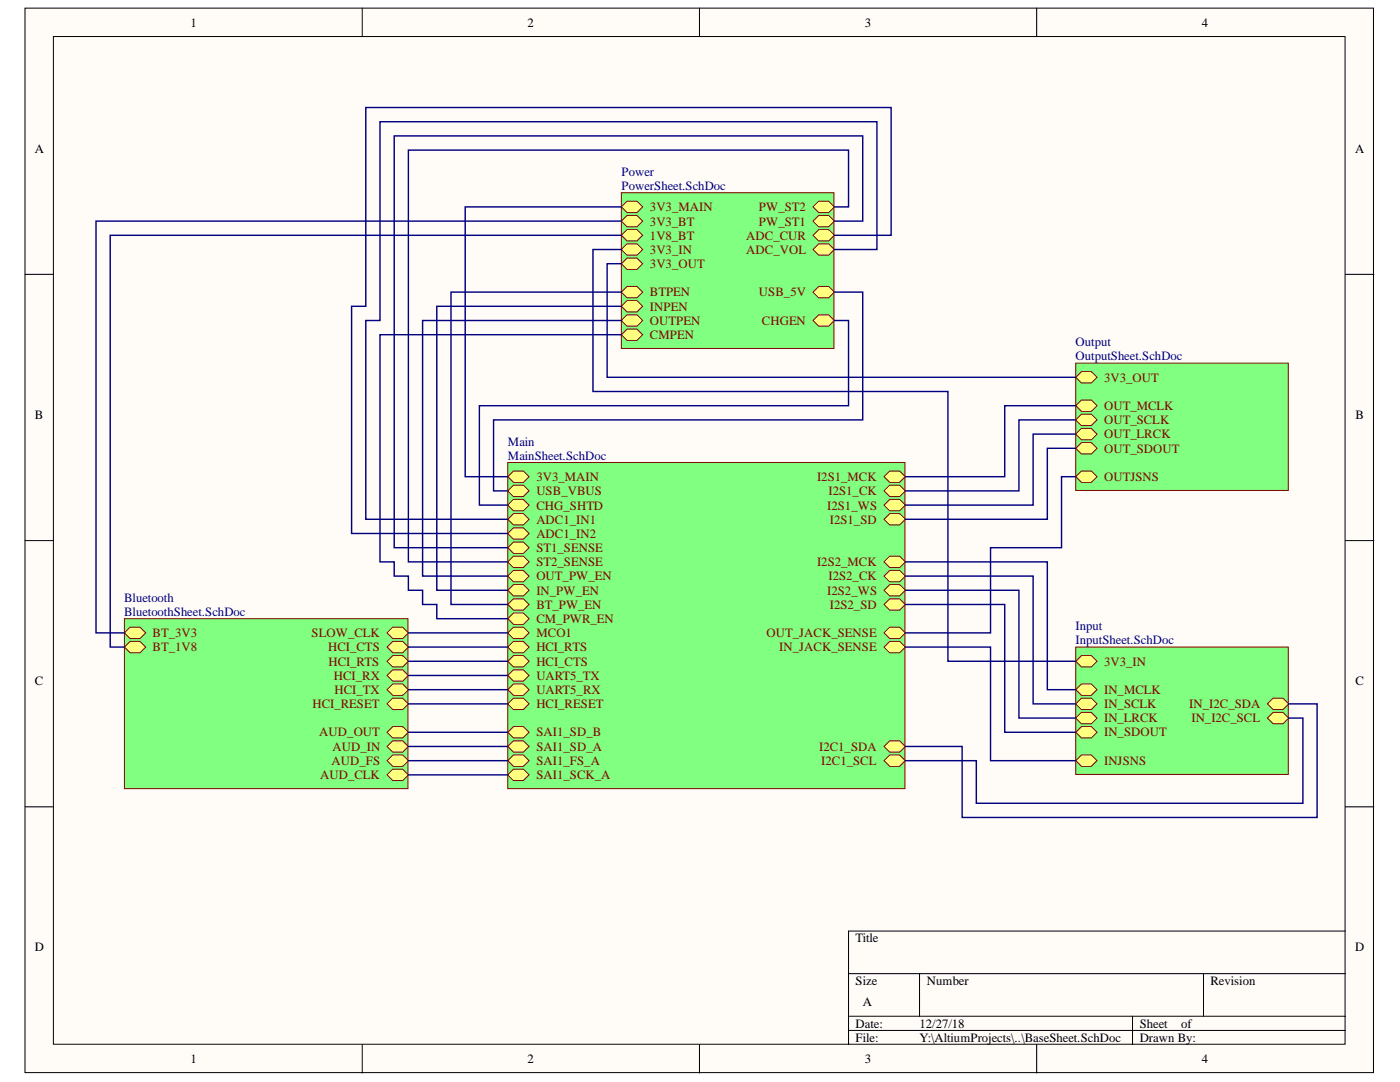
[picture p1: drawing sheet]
<svg xmlns="http://www.w3.org/2000/svg" width="279mm" height="216mm" viewBox="0 0 279 216" stroke-linecap="round" stroke-linejoin="round" font-family="sans-serif">
<g fill="#fffcf8" stroke="#000" stroke-width=".2">
<path d="M5 1.6h269.1v212.4h-269.1z"/>
<path d="M10.7 7.3h257.7v201.1h-257.7z"/>
</g>
<g fill="none" stroke="#000" stroke-width=".2">
<path d="M72.3 1.6v5.7M139.6 1.6v5.7M206.9 1.6v5.7M5 54.7h5.7M268.5 54.7h5.7M5 107.9h5.7M268.5 107.9h5.7M5 161h5.7M268.5 161h5.7M169.3 194.3h99.2M183.5 194.3v8.5M240.2 194.3v8.5"/>
<path d="M268.5 185.8h-99.2v22.6M72.3 208.4v5.7M139.6 208.4v5.7M169.3 202.8h99.2M169.3 205.6h99.2M206.9 208.4v5.7M226 202.8v5.6"/>
</g>
<path d="M124 38.5h42.4v31h-42.4z" fill="#80ff80" stroke="#800000" stroke-width=".2"/>
<path d="M124 41.3l1.1-1.1h2l1.2 1.1-1.2 1.1h-2z" fill-rule="evenodd" fill="#ffff80"/>
<path d="M124 41.3l1.1-1.1h2l1.2 1.1-1.2 1.1h-2z" fill="none" stroke="#800000" stroke-width=".2"/>
<path d="M124 44.1l1.1-1.1h2l1.2 1.1-1.2 1.2h-2z" fill-rule="evenodd" fill="#ffff80"/>
<path d="M124 44.1l1.1-1.1h2l1.2 1.1-1.2 1.2h-2z" fill="none" stroke="#800000" stroke-width=".2"/>
<path d="M124 47l1.1-1.2h2l1.2 1.2-1.2 1.1h-2z" fill-rule="evenodd" fill="#ffff80"/>
<path d="M124 47l1.1-1.2h2l1.2 1.2-1.2 1.1h-2z" fill="none" stroke="#800000" stroke-width=".2"/>
<path d="M124 49.8l1.1-1.1h2l1.2 1.1-1.2 1.1h-2z" fill-rule="evenodd" fill="#ffff80"/>
<path d="M124 49.8l1.1-1.1h2l1.2 1.1-1.2 1.1h-2z" fill="none" stroke="#800000" stroke-width=".2"/>
<path d="M124 52.6l1.1-1.1h2l1.2 1.1-1.2 1.2h-2z" fill-rule="evenodd" fill="#ffff80"/>
<path d="M124 52.6l1.1-1.1h2l1.2 1.1-1.2 1.2h-2z" fill="none" stroke="#800000" stroke-width=".2"/>
<path d="M124 58.3l1.1-1.1h2l1.2 1.1-1.2 1.1h-2z" fill-rule="evenodd" fill="#ffff80"/>
<path d="M124 58.3l1.1-1.1h2l1.2 1.1-1.2 1.1h-2z" fill="none" stroke="#800000" stroke-width=".2"/>
<path d="M124 61.1l1.1-1.1h2l1.2 1.1-1.2 1.2h-2z" fill-rule="evenodd" fill="#ffff80"/>
<path d="M124 61.1l1.1-1.1h2l1.2 1.1-1.2 1.2h-2z" fill="none" stroke="#800000" stroke-width=".2"/>
<path d="M124 64l1.1-1.2h2l1.2 1.2-1.2 1.1h-2z" fill-rule="evenodd" fill="#ffff80"/>
<path d="M124 64l1.1-1.2h2l1.2 1.2-1.2 1.1h-2z" fill="none" stroke="#800000" stroke-width=".2"/>
<path d="M162.3 41.3l1.1-1.1h2l1.1 1.1-1.1 1.1h-2z" fill-rule="evenodd" fill="#ffff80"/>
<path d="M162.3 41.3l1.1-1.1h2l1.1 1.1-1.1 1.1h-2z" fill="none" stroke="#800000" stroke-width=".2"/>
<path d="M162.3 44.1l1.1-1.1h2l1.1 1.1-1.1 1.2h-2z" fill-rule="evenodd" fill="#ffff80"/>
<path d="M162.3 44.1l1.1-1.1h2l1.1 1.1-1.1 1.2h-2z" fill="none" stroke="#800000" stroke-width=".2"/>
<path d="M162.3 47l1.1-1.2h2l1.1 1.2-1.1 1.1h-2z" fill-rule="evenodd" fill="#ffff80"/>
<path d="M162.3 47l1.1-1.2h2l1.1 1.2-1.1 1.1h-2z" fill="none" stroke="#800000" stroke-width=".2"/>
<path d="M162.3 49.8l1.1-1.1h2l1.1 1.1-1.1 1.1h-2z" fill-rule="evenodd" fill="#ffff80"/>
<path d="M162.3 49.8l1.1-1.1h2l1.1 1.1-1.1 1.1h-2z" fill="none" stroke="#800000" stroke-width=".2"/>
<path d="M162.3 64l1.1-1.2h2l1.1 1.2-1.1 1.1h-2z" fill-rule="evenodd" fill="#ffff80"/>
<path d="M162.3 64l1.1-1.2h2l1.1 1.2-1.1 1.1h-2z" fill="none" stroke="#800000" stroke-width=".2"/>
<path d="M162.3 58.3l1.1-1.1h2l1.1 1.1-1.1 1.1h-2z" fill-rule="evenodd" fill="#ffff80"/>
<path d="M162.3 58.3l1.1-1.1h2l1.1 1.1-1.1 1.1h-2z" fill="none" stroke="#800000" stroke-width=".2"/>
<path d="M124 66.8l1.1-1.1h2l1.2 1.1-1.2 1.1h-2z" fill-rule="evenodd" fill="#ffff80"/>
<path d="M124 66.8l1.1-1.1h2l1.2 1.1-1.2 1.1h-2z" fill="none" stroke="#800000" stroke-width=".2"/>
<path d="M101.3 92.3h79.3v65.1h-79.3z" fill="#80ff80" stroke="#800000" stroke-width=".2"/>
<path d="M101.3 95.1l1.2-1.1h2l1.1 1.1-1.1 1.2h-2z" fill-rule="evenodd" fill="#ffff80"/>
<path d="M101.3 95.1l1.2-1.1h2l1.1 1.1-1.1 1.2h-2z" fill="none" stroke="#800000" stroke-width=".2"/>
<path d="M101.3 98l1.2-1.2h2l1.1 1.2-1.1 1.1h-2z" fill-rule="evenodd" fill="#ffff80"/>
<path d="M101.3 98l1.2-1.2h2l1.1 1.2-1.1 1.1h-2z" fill="none" stroke="#800000" stroke-width=".2"/>
<path d="M101.3 126.3l1.2-1.1h2l1.1 1.1-1.1 1.1h-2z" fill-rule="evenodd" fill="#ffff80"/>
<path d="M101.3 126.3l1.2-1.1h2l1.1 1.1-1.1 1.1h-2z" fill="none" stroke="#800000" stroke-width=".2"/>
<path d="M101.3 129.1l1.2-1.1h2l1.1 1.1-1.1 1.1h-2z" fill-rule="evenodd" fill="#ffff80"/>
<path d="M101.3 129.1l1.2-1.1h2l1.1 1.1-1.1 1.1h-2z" fill="none" stroke="#800000" stroke-width=".2"/>
<path d="M101.3 131.9l1.2-1.1h2l1.1 1.1-1.1 1.2h-2z" fill-rule="evenodd" fill="#ffff80"/>
<path d="M101.3 131.9l1.2-1.1h2l1.1 1.1-1.1 1.2h-2z" fill="none" stroke="#800000" stroke-width=".2"/>
<path d="M101.3 140.4l1.2-1.1h2l1.1 1.1-1.1 1.2h-2z" fill-rule="evenodd" fill="#ffff80"/>
<path d="M101.3 140.4l1.2-1.1h2l1.1 1.1-1.1 1.2h-2z" fill="none" stroke="#800000" stroke-width=".2"/>
<path d="M101.3 146.1l1.2-1.1h2l1.1 1.1-1.1 1.1h-2z" fill-rule="evenodd" fill="#ffff80"/>
<path d="M101.3 146.1l1.2-1.1h2l1.1 1.1-1.1 1.1h-2z" fill="none" stroke="#800000" stroke-width=".2"/>
<path d="M101.3 148.9l1.2-1.1h2l1.1 1.1-1.1 1.2h-2z" fill-rule="evenodd" fill="#ffff80"/>
<path d="M101.3 148.9l1.2-1.1h2l1.1 1.1-1.1 1.2h-2z" fill="none" stroke="#800000" stroke-width=".2"/>
<path d="M101.3 151.8l1.2-1.2h2l1.1 1.2-1.1 1.1h-2z" fill-rule="evenodd" fill="#ffff80"/>
<path d="M101.3 151.8l1.2-1.2h2l1.1 1.2-1.1 1.1h-2z" fill="none" stroke="#800000" stroke-width=".2"/>
<path d="M101.3 154.6l1.2-1.1h2l1.1 1.1-1.1 1.1h-2z" fill-rule="evenodd" fill="#ffff80"/>
<path d="M101.3 154.6l1.2-1.1h2l1.1 1.1-1.1 1.1h-2z" fill="none" stroke="#800000" stroke-width=".2"/>
<path d="M176.4 148.9l1.2-1.1h1.9l1.2 1.1-1.2 1.2h-1.9z" fill-rule="evenodd" fill="#ffff80"/>
<path d="M176.4 148.9l1.2-1.1h1.9l1.2 1.1-1.2 1.2h-1.9z" fill="none" stroke="#800000" stroke-width=".2"/>
<path d="M176.4 151.8l1.2-1.2h1.9l1.2 1.2-1.2 1.1h-1.9z" fill-rule="evenodd" fill="#ffff80"/>
<path d="M176.4 151.8l1.2-1.2h1.9l1.2 1.2-1.2 1.1h-1.9z" fill="none" stroke="#800000" stroke-width=".2"/>
<path d="M176.4 95.1l1.2-1.1h1.9l1.2 1.1-1.2 1.2h-1.9z" fill-rule="evenodd" fill="#ffff80"/>
<path d="M176.4 95.1l1.2-1.1h1.9l1.2 1.1-1.2 1.2h-1.9z" fill="none" stroke="#800000" stroke-width=".2"/>
<path d="M176.4 98l1.2-1.2h1.9l1.2 1.2-1.2 1.1h-1.9z" fill-rule="evenodd" fill="#ffff80"/>
<path d="M176.4 98l1.2-1.2h1.9l1.2 1.2-1.2 1.1h-1.9z" fill="none" stroke="#800000" stroke-width=".2"/>
<path d="M176.4 100.8l1.2-1.1h1.9l1.2 1.1-1.2 1.1h-1.9z" fill-rule="evenodd" fill="#ffff80"/>
<path d="M176.4 100.8l1.2-1.1h1.9l1.2 1.1-1.2 1.1h-1.9z" fill="none" stroke="#800000" stroke-width=".2"/>
<path d="M176.4 103.6l1.2-1.1h1.9l1.2 1.1-1.2 1.2h-1.9z" fill-rule="evenodd" fill="#ffff80"/>
<path d="M176.4 103.6l1.2-1.1h1.9l1.2 1.1-1.2 1.2h-1.9z" fill="none" stroke="#800000" stroke-width=".2"/>
<path d="M176.4 112.1l1.2-1.1h1.9l1.2 1.1-1.2 1.2h-1.9z" fill-rule="evenodd" fill="#ffff80"/>
<path d="M176.4 112.1l1.2-1.1h1.9l1.2 1.1-1.2 1.2h-1.9z" fill="none" stroke="#800000" stroke-width=".2"/>
<path d="M176.4 115l1.2-1.2h1.9l1.2 1.2-1.2 1.1h-1.9z" fill-rule="evenodd" fill="#ffff80"/>
<path d="M176.4 115l1.2-1.2h1.9l1.2 1.2-1.2 1.1h-1.9z" fill="none" stroke="#800000" stroke-width=".2"/>
<path d="M176.4 117.8l1.2-1.1h1.9l1.2 1.1-1.2 1.1h-1.9z" fill-rule="evenodd" fill="#ffff80"/>
<path d="M176.4 117.8l1.2-1.1h1.9l1.2 1.1-1.2 1.1h-1.9z" fill="none" stroke="#800000" stroke-width=".2"/>
<path d="M176.4 120.6l1.2-1.1h1.9l1.2 1.1-1.2 1.2h-1.9z" fill-rule="evenodd" fill="#ffff80"/>
<path d="M176.4 120.6l1.2-1.1h1.9l1.2 1.1-1.2 1.2h-1.9z" fill="none" stroke="#800000" stroke-width=".2"/>
<path d="M176.4 129.1l1.2-1.1h1.9l1.2 1.1-1.2 1.1h-1.9z" fill-rule="evenodd" fill="#ffff80"/>
<path d="M176.4 129.1l1.2-1.1h1.9l1.2 1.1-1.2 1.1h-1.9z" fill="none" stroke="#800000" stroke-width=".2"/>
<path d="M101.3 103.6l1.2-1.1h2l1.1 1.1-1.1 1.2h-2z" fill-rule="evenodd" fill="#ffff80"/>
<path d="M101.3 103.6l1.2-1.1h2l1.1 1.1-1.1 1.2h-2z" fill="none" stroke="#800000" stroke-width=".2"/>
<path d="M101.3 106.5l1.2-1.2h2l1.1 1.2-1.1 1.1h-2z" fill-rule="evenodd" fill="#ffff80"/>
<path d="M101.3 106.5l1.2-1.2h2l1.1 1.2-1.1 1.1h-2z" fill="none" stroke="#800000" stroke-width=".2"/>
<path d="M101.3 117.8l1.2-1.1h2l1.1 1.1-1.1 1.1h-2z" fill-rule="evenodd" fill="#ffff80"/>
<path d="M101.3 117.8l1.2-1.1h2l1.1 1.1-1.1 1.1h-2z" fill="none" stroke="#800000" stroke-width=".2"/>
<path d="M101.3 100.8l1.2-1.1h2l1.1 1.1-1.1 1.1h-2z" fill-rule="evenodd" fill="#ffff80"/>
<path d="M101.3 100.8l1.2-1.1h2l1.1 1.1-1.1 1.1h-2z" fill="none" stroke="#800000" stroke-width=".2"/>
<path d="M101.3 120.6l1.2-1.1h2l1.1 1.1-1.1 1.2h-2z" fill-rule="evenodd" fill="#ffff80"/>
<path d="M101.3 120.6l1.2-1.1h2l1.1 1.1-1.1 1.2h-2z" fill="none" stroke="#800000" stroke-width=".2"/>
<path d="M176.4 126.3l1.2-1.1h1.9l1.2 1.1-1.2 1.1h-1.9z" fill-rule="evenodd" fill="#ffff80"/>
<path d="M176.4 126.3l1.2-1.1h1.9l1.2 1.1-1.2 1.1h-1.9z" fill="none" stroke="#800000" stroke-width=".2"/>
<path d="M101.3 115l1.2-1.2h2l1.1 1.2-1.1 1.1h-2z" fill-rule="evenodd" fill="#ffff80"/>
<path d="M101.3 115l1.2-1.2h2l1.1 1.2-1.1 1.1h-2z" fill="none" stroke="#800000" stroke-width=".2"/>
<path d="M101.3 109.3l1.2-1.1h2l1.1 1.1-1.1 1.1h-2z" fill-rule="evenodd" fill="#ffff80"/>
<path d="M101.3 109.3l1.2-1.1h2l1.1 1.1-1.1 1.1h-2z" fill="none" stroke="#800000" stroke-width=".2"/>
<path d="M101.3 112.1l1.2-1.1h2l1.1 1.1-1.1 1.2h-2z" fill-rule="evenodd" fill="#ffff80"/>
<path d="M101.3 112.1l1.2-1.1h2l1.1 1.1-1.1 1.2h-2z" fill="none" stroke="#800000" stroke-width=".2"/>
<path d="M101.3 123.5l1.2-1.2h2l1.1 1.2-1.1 1.1h-2z" fill-rule="evenodd" fill="#ffff80"/>
<path d="M101.3 123.5l1.2-1.2h2l1.1 1.2-1.1 1.1h-2z" fill="none" stroke="#800000" stroke-width=".2"/>
<path d="M101.3 134.8l1.2-1.2h2l1.1 1.2-1.1 1.1h-2z" fill-rule="evenodd" fill="#ffff80"/>
<path d="M101.3 134.8l1.2-1.2h2l1.1 1.2-1.1 1.1h-2z" fill="none" stroke="#800000" stroke-width=".2"/>
<path d="M101.3 137.6l1.2-1.1h2l1.1 1.1-1.1 1.1h-2z" fill-rule="evenodd" fill="#ffff80"/>
<path d="M101.3 137.6l1.2-1.1h2l1.1 1.1-1.1 1.1h-2z" fill="none" stroke="#800000" stroke-width=".2"/>
<path d="M214.7 129.1h42.4v25.4h-42.4z" fill="#80ff80" stroke="#800000" stroke-width=".2"/>
<path d="M214.7 131.9l1.1-1.1h2l1.1 1.1-1.1 1.2h-2z" fill-rule="evenodd" fill="#ffff80"/>
<path d="M214.7 131.9l1.1-1.1h2l1.1 1.1-1.1 1.2h-2z" fill="none" stroke="#800000" stroke-width=".2"/>
<path d="M214.7 137.6l1.1-1.1h2l1.1 1.1-1.1 1.1h-2z" fill-rule="evenodd" fill="#ffff80"/>
<path d="M214.7 137.6l1.1-1.1h2l1.1 1.1-1.1 1.1h-2z" fill="none" stroke="#800000" stroke-width=".2"/>
<path d="M214.7 140.4l1.1-1.1h2l1.1 1.1-1.1 1.2h-2z" fill-rule="evenodd" fill="#ffff80"/>
<path d="M214.7 140.4l1.1-1.1h2l1.1 1.1-1.1 1.2h-2z" fill="none" stroke="#800000" stroke-width=".2"/>
<path d="M214.7 143.3l1.1-1.2h2l1.1 1.2-1.1 1.1h-2z" fill-rule="evenodd" fill="#ffff80"/>
<path d="M214.7 143.3l1.1-1.2h2l1.1 1.2-1.1 1.1h-2z" fill="none" stroke="#800000" stroke-width=".2"/>
<path d="M214.7 146.1l1.1-1.1h2l1.1 1.1-1.1 1.1h-2z" fill-rule="evenodd" fill="#ffff80"/>
<path d="M214.7 146.1l1.1-1.1h2l1.1 1.1-1.1 1.1h-2z" fill="none" stroke="#800000" stroke-width=".2"/>
<path d="M252.9 143.3l1.2-1.2h2l1.1 1.2-1.1 1.1h-2z" fill-rule="evenodd" fill="#ffff80"/>
<path d="M252.9 143.3l1.2-1.2h2l1.1 1.2-1.1 1.1h-2z" fill="none" stroke="#800000" stroke-width=".2"/>
<path d="M252.9 140.4l1.2-1.1h2l1.1 1.1-1.1 1.2h-2z" fill-rule="evenodd" fill="#ffff80"/>
<path d="M252.9 140.4l1.2-1.1h2l1.1 1.1-1.1 1.2h-2z" fill="none" stroke="#800000" stroke-width=".2"/>
<path d="M214.7 151.8l1.1-1.2h2l1.1 1.2-1.1 1.1h-2z" fill-rule="evenodd" fill="#ffff80"/>
<path d="M214.7 151.8l1.1-1.2h2l1.1 1.2-1.1 1.1h-2z" fill="none" stroke="#800000" stroke-width=".2"/>
<path d="M214.7 72.5h42.4v25.4h-42.4z" fill="#80ff80" stroke="#800000" stroke-width=".2"/>
<path d="M214.7 81l1.1-1.2h2l1.1 1.2-1.1 1.1h-2z" fill-rule="evenodd" fill="#ffff80"/>
<path d="M214.7 81l1.1-1.2h2l1.1 1.2-1.1 1.1h-2z" fill="none" stroke="#800000" stroke-width=".2"/>
<path d="M214.7 83.8l1.1-1.1h2l1.1 1.1-1.1 1.1h-2z" fill-rule="evenodd" fill="#ffff80"/>
<path d="M214.7 83.8l1.1-1.1h2l1.1 1.1-1.1 1.1h-2z" fill="none" stroke="#800000" stroke-width=".2"/>
<path d="M214.7 86.6l1.1-1.1h2l1.1 1.1-1.1 1.2h-2z" fill-rule="evenodd" fill="#ffff80"/>
<path d="M214.7 86.6l1.1-1.1h2l1.1 1.1-1.1 1.2h-2z" fill="none" stroke="#800000" stroke-width=".2"/>
<path d="M214.7 89.5l1.1-1.2h2l1.1 1.2-1.1 1.1h-2z" fill-rule="evenodd" fill="#ffff80"/>
<path d="M214.7 89.5l1.1-1.2h2l1.1 1.2-1.1 1.1h-2z" fill="none" stroke="#800000" stroke-width=".2"/>
<path d="M214.7 95.1l1.1-1.1h2l1.1 1.1-1.1 1.2h-2z" fill-rule="evenodd" fill="#ffff80"/>
<path d="M214.7 95.1l1.1-1.1h2l1.1 1.1-1.1 1.2h-2z" fill="none" stroke="#800000" stroke-width=".2"/>
<path d="M214.7 75.3l1.1-1.1h2l1.1 1.1-1.1 1.1h-2z" fill-rule="evenodd" fill="#ffff80"/>
<path d="M214.7 75.3l1.1-1.1h2l1.1 1.1-1.1 1.1h-2z" fill="none" stroke="#800000" stroke-width=".2"/>
<g fill="none" stroke="#000080" stroke-width=".28">
<path d="M124 41.3h-31.2v53.8h8.5M124 58.3h-34v62.3h11.3M166.5 58.3h5.7v25.5h-73.7v14.2h2.8M166.5 41.3h2.8v-11.3h-87.8v82.1h19.8M166.5 44.1h5.7v-17h-93.5v82.2h22.6M124 61.1h-36.8v56.7h14.1M124 64h-39.7v51h17M166.5 64h2.8v17h-73.6v19.8h5.6M214.7 89.5h-5.7v14.1h-28.3M214.7 86.6h-8.5v14.2h-25.5M214.7 83.8h-11.4v14.2h-22.6M214.7 81h-14.2v14.1h-19.8"/>
<path d="M214.7 95.1h-2.8v14.2h-14.2v17h-17M180.7 112.1h28.3v25.5h5.7M180.7 115h25.5v25.4h8.5M180.7 117.8h22.6v25.5h11.4M180.7 120.6h19.8v25.5h14.2M180.7 129.1h17v22.7h17M257.2 143.3h2.8v17h-65.2v-8.5h-14.1M257.2 140.4h5.7v22.7h-70.9v-14.2h-11.3"/>
</g>
<path d="M24.8 123.5h56.6v33.9h-56.6z" fill="#80ff80" stroke="#800000" stroke-width=".2"/>
<path d="M24.8 126.3l1.2-1.1h1.9l1.2 1.1-1.2 1.1h-1.9z" fill-rule="evenodd" fill="#ffff80"/>
<path d="M24.8 126.3l1.2-1.1h1.9l1.2 1.1-1.2 1.1h-1.9z" fill="none" stroke="#800000" stroke-width=".2"/>
<path d="M24.8 129.1l1.2-1.1h1.9l1.2 1.1-1.2 1.1h-1.9z" fill-rule="evenodd" fill="#ffff80"/>
<path d="M24.8 129.1l1.2-1.1h1.9l1.2 1.1-1.2 1.1h-1.9z" fill="none" stroke="#800000" stroke-width=".2"/>
<path d="M77.3 126.3l1.1-1.1h2l1.1 1.1-1.1 1.1h-2z" fill-rule="evenodd" fill="#ffff80"/>
<path d="M77.3 126.3l1.1-1.1h2l1.1 1.1-1.1 1.1h-2z" fill="none" stroke="#800000" stroke-width=".2"/>
<path d="M77.3 129.1l1.1-1.1h2l1.1 1.1-1.1 1.1h-2z" fill-rule="evenodd" fill="#ffff80"/>
<path d="M77.3 129.1l1.1-1.1h2l1.1 1.1-1.1 1.1h-2z" fill="none" stroke="#800000" stroke-width=".2"/>
<path d="M77.3 131.9l1.1-1.1h2l1.1 1.1-1.1 1.2h-2z" fill-rule="evenodd" fill="#ffff80"/>
<path d="M77.3 131.9l1.1-1.1h2l1.1 1.1-1.1 1.2h-2z" fill="none" stroke="#800000" stroke-width=".2"/>
<path d="M77.3 134.8l1.1-1.2h2l1.1 1.2-1.1 1.1h-2z" fill-rule="evenodd" fill="#ffff80"/>
<path d="M77.3 134.8l1.1-1.2h2l1.1 1.2-1.1 1.1h-2z" fill="none" stroke="#800000" stroke-width=".2"/>
<path d="M77.3 137.6l1.1-1.1h2l1.1 1.1-1.1 1.1h-2z" fill-rule="evenodd" fill="#ffff80"/>
<path d="M77.3 137.6l1.1-1.1h2l1.1 1.1-1.1 1.1h-2z" fill="none" stroke="#800000" stroke-width=".2"/>
<path d="M77.3 148.9l1.1-1.1h2l1.1 1.1-1.1 1.2h-2z" fill-rule="evenodd" fill="#ffff80"/>
<path d="M77.3 148.9l1.1-1.1h2l1.1 1.1-1.1 1.2h-2z" fill="none" stroke="#800000" stroke-width=".2"/>
<path d="M77.3 146.1l1.1-1.1h2l1.1 1.1-1.1 1.1h-2z" fill-rule="evenodd" fill="#ffff80"/>
<path d="M77.3 146.1l1.1-1.1h2l1.1 1.1-1.1 1.1h-2z" fill="none" stroke="#800000" stroke-width=".2"/>
<path d="M77.3 154.6l1.1-1.1h2l1.1 1.1-1.1 1.1h-2z" fill-rule="evenodd" fill="#ffff80"/>
<path d="M77.3 154.6l1.1-1.1h2l1.1 1.1-1.1 1.1h-2z" fill="none" stroke="#800000" stroke-width=".2"/>
<path d="M77.3 151.8l1.1-1.2h2l1.1 1.2-1.1 1.1h-2z" fill-rule="evenodd" fill="#ffff80"/>
<path d="M77.3 151.8l1.1-1.2h2l1.1 1.2-1.1 1.1h-2z" fill="none" stroke="#800000" stroke-width=".2"/>
<path d="M77.3 140.4l1.1-1.1h2l1.1 1.1-1.1 1.2h-2z" fill-rule="evenodd" fill="#ffff80"/>
<path d="M77.3 140.4l1.1-1.1h2l1.1 1.1-1.1 1.2h-2z" fill="none" stroke="#800000" stroke-width=".2"/>
<g fill="none" stroke="#000080" stroke-width=".28">
<path d="M124 44.1h-104.8v82.2h5.6M124 47h-102v82.1h2.8M124 52.6h-2.8v22.7h93.5M124 49.8h-5.7v28.3h70.9v53.8h25.5M166.5 49.8h8.5v-25.5h-99.2v39.7h-2.8v39.6h28.3M166.5 47h11.3v-25.5h-104.8v39.6h-2.8v45.4h31.1M124 66.8h-48.2v45.3h2.9v2.9h2.8v2.8h2.8v2.8h2.9v2.9h14.1M81.5 126.3h19.8M81.5 129.1h19.8M81.5 131.9h19.8M81.5 134.8h19.8M81.5 137.6h19.8"/>
<path d="M81.5 140.4h19.8M81.5 154.6h19.8M81.5 151.8h19.8M81.5 148.9h19.8M81.5 146.1h19.8"/>
</g>
<g font-size="2.5">
<text x="38" y="5.3">1</text>
<text x="105.3" y="5.3">2</text>
<text x="172.6" y="5.3">3</text>
<text x="239.9" y="5.3">4</text>
<text x="6.9" y="30.5">A</text>
<text x="270.4" y="30.5">A</text>
<text x="6.9" y="83.6">B</text>
<text x="270.5" y="83.6">B</text>
<text x="6.9" y="136.7">C</text>
<text x="270.5" y="136.7">C</text>
<text x="6.9" y="189.8">D</text>
<text x="170.8" y="188.1">Title</text>
<text x="270.4" y="189.8">D</text>
<text x="170.8" y="196.6">Size</text>
<text x="185" y="196.6">Number</text>
<text x="241.6" y="196.6">Revision</text>
<text x="172.2" y="200.8">A</text>
<text x="170.8" y="205.1">Date:</text>
<text x="170.8" y="207.9">File:</text>
<text x="183.5" y="205.1">12/27/18</text>
<text x="183.5" y="207.9">Y:\AltiumProjects\..\BaseSheet.SchDoc</text>
<text x="227.4" y="205.1">Sheet</text>
<text x="227.4" y="207.9">Drawn By:</text>
<text x="235.7" y="205.1">of</text>
<text x="38" y="212.2">1</text>
<text x="105.3" y="212.2">2</text>
<text x="172.6" y="212.2">3</text>
<text x="239.9" y="212.2">4</text>
</g>
<g font-size="2.5" fill="#000080">
<text x="124" y="35.1">Power</text>
<text x="124" y="37.9">PowerSheet.SchDoc</text>
<text x="214.7" y="69.1">Output</text>
<text x="214.7" y="71.9">OutputSheet.SchDoc</text>
<text x="101.4" y="88.9">Main</text>
<text x="101.4" y="91.7">MainSheet.SchDoc</text>
<text x="24.8" y="120.1">Bluetooth</text>
<text x="24.8" y="122.9">BluetoothSheet.SchDoc</text>
<text x="214.7" y="125.8">Input</text>
<text x="214.7" y="128.6">InputSheet.SchDoc</text>
</g>
<g font-size="2.5" fill="#800000">
<text x="129.7" y="42.1">3V3_MAIN</text>
<text x="129.7" y="45">3V3_BT</text>
<text x="129.7" y="47.8">1V8_BT</text>
<text x="148.9" y="47.8">ADC_CUR</text>
<text x="151.5" y="42.1">PW_ST2</text>
<text x="151.5" y="45">PW_ST1</text>
<text x="129.7" y="50.7">3V3_IN</text>
<text x="129.7" y="53.5">3V3_OUT</text>
<text x="148.9" y="50.7">ADC_VOL</text>
<text x="129.7" y="59.1">BTPEN</text>
<text x="151.5" y="59.1">USB_5V</text>
<text x="129.7" y="62">INPEN</text>
<text x="129.7" y="64.8">OUTPEN</text>
<text x="152.1" y="64.8">CHGEN</text>
<text x="129.7" y="67.7">CMPEN</text>
<text x="220.3" y="76.1">3V3_OUT</text>
<text x="220.3" y="81.8">OUT_MCLK</text>
<text x="220.3" y="84.7">OUT_SCLK</text>
<text x="220.3" y="87.5">OUT_LRCK</text>
<text x="220.3" y="90.3">OUT_SDOUT</text>
<text x="107" y="96">3V3_MAIN</text>
<text x="107" y="98.8">USB_VBUS</text>
<text x="107" y="101.7">CHG_SHTD</text>
<text x="163.1" y="96">I2S1_MCK</text>
<text x="165.1" y="101.7">I2S1_WS</text>
<text x="165.3" y="98.8">I2S1_CK</text>
<text x="220.3" y="96">OUTJSNS</text>
<text x="107" y="104.5">ADC1_IN1</text>
<text x="107" y="107.4">ADC1_IN2</text>
<text x="165.6" y="104.5">I2S1_SD</text>
<text x="107" y="110.1">ST1_SENSE</text>
<text x="107" y="113">ST2_SENSE</text>
<text x="163.1" y="113">I2S2_MCK</text>
<text x="107" y="118.7">IN_PW_EN</text>
<text x="107" y="115.8">OUT_PW_EN</text>
<text x="165.1" y="118.7">I2S2_WS</text>
<text x="165.3" y="115.8">I2S2_CK</text>
<text x="107" y="121.5">BT_PW_EN</text>
<text x="107" y="124.3">CM_PWR_EN</text>
<text x="165.6" y="121.5">I2S2_SD</text>
<text x="30.5" y="127.1">BT_3V3</text>
<text x="30.5" y="129.9">BT_1V8</text>
<text x="62.2" y="127.1">SLOW_CLK</text>
<text x="65.5" y="129.9">HCI_CTS</text>
<text x="107" y="127.1">MCO1</text>
<text x="107" y="129.9">HCI_RTS</text>
<text x="153" y="127.1">OUT_JACK_SENSE</text>
<text x="155.5" y="129.9">IN_JACK_SENSE</text>
<text x="65.6" y="132.8">HCI_RTS</text>
<text x="66.6" y="135.6">HCI_RX</text>
<text x="107" y="132.8">HCI_CTS</text>
<text x="107" y="135.6">UART5_TX</text>
<text x="220.3" y="132.8">3V3_IN</text>
<text x="62.4" y="141.3">HCI_RESET</text>
<text x="66.8" y="138.5">HCI_TX</text>
<text x="107" y="141.3">HCI_RESET</text>
<text x="107" y="138.5">UART5_RX</text>
<text x="220.3" y="138.5">IN_MCLK</text>
<text x="220.3" y="141.3">IN_SCLK</text>
<text x="237.3" y="141.3">IN_I2C_SDA</text>
<text x="63.7" y="146.9">AUD_OUT</text>
<text x="66.3" y="149.8">AUD_IN</text>
<text x="107" y="146.9">SAI1_SD_B</text>
<text x="107" y="149.8">SAI1_SD_A</text>
<text x="163.5" y="149.8">I2C1_SDA</text>
<text x="220.3" y="144.2">IN_LRCK</text>
<text x="220.3" y="146.9">IN_SDOUT</text>
<text x="237.8" y="144.2">IN_I2C_SCL</text>
<text x="63.9" y="155.5">AUD_CLK</text>
<text x="66.2" y="152.6">AUD_FS</text>
<text x="107" y="152.6">SAI1_FS_A</text>
<text x="107" y="155.5">SAI1_SCK_A</text>
<text x="163.9" y="152.6">I2C1_SCL</text>
<text x="220.3" y="152.6">INJSNS</text>
</g>
</svg>
